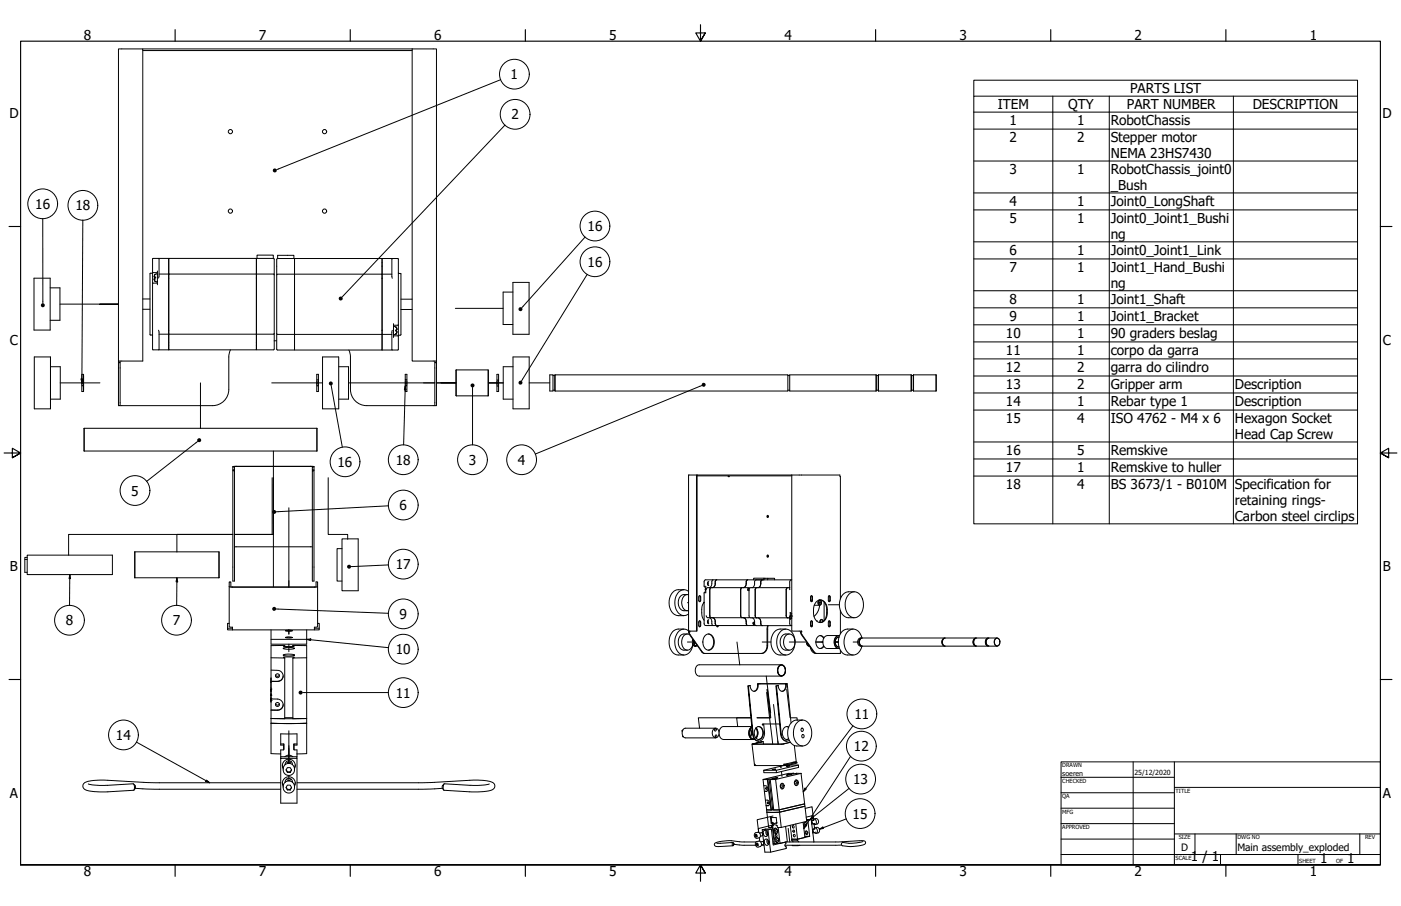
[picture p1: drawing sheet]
<svg xmlns="http://www.w3.org/2000/svg" width="864mm" height="559mm" viewBox="0 0 864 559" stroke-linecap="round" stroke-linejoin="round" font-family="sans-serif">
<!-- layer: Tweak Trail (ANSI) -->
<g fill="none" stroke="#000" stroke-width=".62">
<path d="M37 188h36h-12M281 190h29M37 236h25M124 236v28M168 236h31M215 236h53M272 236h9h-12h12M301 236h9M326 236h13M169 278v46M168 295v35h-23h24v-35M169 298v64"/>
<path d="M202 295v35h12v3M178 313v49v-4M109 340v-10h35h-102v12M424 372h.1M434 372h.1M511 373h6M178 388v3M178 397v5M424 396h4M454 396l2 14M470 396h5M487 396h10"/>
<path d="M507 396h-4h4M515 396h2M526 396h3M472 417l3 23M473 427l3 32M473 425l2 18h-8h8l-2-18M477 435l3 24-1-2M485 425l2 18h4v1M178 451v20M178 460v7M455 448l-1-5h9h-33l1 6M178 461v10"/>
<path d="M178 469v2M178 478v4M481 472v1M482 476v3M496 499l5-1 1 8-1-3-4 1M468 517v2M477 503l-10 3 1 7-1-2 11-2M478 508h-2l1 10M486 511l1 8M502 508v3"/>
</g>
<!-- layer: Visible (ANSI) -->
<g fill="none" stroke="#000" stroke-width=".62">
<path d="M73 30h15v193h-15zM88 30h181v193h-15v-193M88 31h166M94 160v56h10v-12M94 160l10-1v13M98 159v1M98 160v12M158 159v-2h10v2M171 160v55v1h11v-10h-11M171 159h11v3M171 159v-2h10v2M242 160v12"/>
<path d="M245 159h-9v13M245 160v56h-9v-12M21 172h10v32h-10zM31 178h6v20h-6M94 168l-2 1v37l2 1M94 168h.1M94 168h3M95 172l1 2M95 172v1M95 173l1 1M95 169v1M96 171h.1"/>
<path d="M96 171l-1 1M96 169l-1 1 1 1M96 169h.1M96 169h1M97 173v1h-1M97 175h-3M97 167v9M98 169h6v-10h54v10h-54v3M104 172v32M158 169v35zM169 170v-1h-11v-10h11v1v55v1h-11v-3M171 170v-1h11v3"/>
<path d="M182 162v-3h54v10h6M182 172v-3h54v3M182 162v7zM182 172v34zM236 172v32M246 168l1 1v38M316 174h10v32h-10zM88 184h4M88 191h4M243 200v8M247 191h7M247 185h7"/>
<path d="M316 180h-6v20h6M98 204v12M98 206h6v10h54v-3M104 204v2h54v-2M142 216l-1 4v20a10 10 0 0 1-10 10h-57M158 204v2h11M158 206v7zM169 210h2M215 216l1 4v20a10 10 0 0 0 10 10h43v-27M236 204v2h-54v10h54v-10h6M242 204v12M243 206h1"/>
<path d="M243 202v-1l1 1M243 207h3M244 202h.1M244 206h.1M244 204h.1M244 204l1 1-1 1M244 202l1 1M244 203h1M244 205v1M245 203l-1 1M246 200l-3 1M247 207h-1"/>
<path d="M21 220h10v32h-10zM31 226h6v20h-6M50 234v4h1v-1v4v-9v4v-2M50 238v3h1M50 236h1M50 234h1M50 237h1M51 234v1zM51 237v1zM51 234v-3v10v-3M51 231h-1v3M73 224v26h1v-26"/>
<path d="M73 223v1h1v-1M195 237v1h1v-1M195 231h1v3h-1zM195 236h1M195 238v3h1v-3M195 237h1M195 234v3M196 234v3M199 220h10v32h-10zM209 226h6v20h-6M250 237v1h1v-1M250 231h1v3h-1z"/>
<path d="M250 236h1M250 238v3h1v-3M250 237h1M250 234v3M251 234v3M268 223v1h1M268 224v26M281 228h20v16M281 228v16M301 228v16M306 236v-2h1v2M306 238h1v3h-1z"/>
<path d="M306 234v-3h1v3M306 236v2M306 236h1M306 237h1M307 236v2M316 220h10v32h-10zM316 226h-6v20h6M339 231h2v10h-2zM341 232h1M342 231v10M342 231h144v10h-144M486 232h1"/>
<path d="M540 231v10M540 231h-53v10h53M540 232h1M542 231v10M542 231h20M562 231v10M562 232h1M563 231v10M563 231h14M577 231v10M281 244h20M341 241h1"/>
<path d="M486 241h1M540 241h1M542 241h20M562 241h1M563 241h14M52 278h.1M52 264v14M52 264h.1M52 278h143M52 264h143M195 264v14M195 264h.1"/>
<path d="M195 278h.1M144 290h1v68h-1zM144 288h48h2v2M144 290h.1M145 288h-1v2h1M193 290h1v68h-1zM193 288h-48v2M193 290h.1M194 288h-1v2h1M429 293v96M430 293h88v76M430 293v96h-6"/>
<path d="M430 293h-6v96M430 293h58M449 293v1h1l-1-1M488 293v96h6M473 318v1M145 337h48M211 338h-3v20h3M211 332h10v32h-10zM15 345h2M17 344h-2v9h2M17 342h52v12h-52zM83 340h52v16"/>
<path d="M83 340v16M83 356h52M135 356h.1M436 359v2M437 359l-1 1 1 1M440 358h-1a4 4 0 0 1-2 4M442 358h-1a3 3 0 0 1-2 4M442 358h-7h-1v4h1M442 358h19M461 358h-1a3 3 0 0 1-2 4M470 358h-1a3 3 0 0 1-2 4M471 357h-6v1"/>
<path d="M473 357h-2v1h-10M473 358v-1h4v1M473 342v2M488 358h-1v6M488 358h-22a2.6 2.6 0 0 0-1 3l-2 1M141 362h55M141 362v-3h1v3h1h51h1v-3h1v3M141 362v25h2v1M196 362v25h-2v1M422 364a7 7 0 0 0-7 1 9 9 0 0 0 2 15h5M424 367a5 5 0 0 0-6 3 5 5 0 0 0 2 6l4 1M424 365a5 5 0 0 0-5 0 5 5 0 0 0-3 5 8 8 0 0 0 6 10l2-1"/>
<path d="M424 367a5 5 0 0 0-4 3 5 5 0 0 0 1 5l1 1 2 1M431 368v-1l1 1-1 3v-1zM431 367l1 1-1 3M434 371a11 11 0 0 0 0 12M435 365l-1 1v19l1 1h7M435 363v1M435 362v4M435 380l1 1h26M438 362v2v16v1M457 362v2v16v1M457 362h5M457 362h-21l-1 2"/>
<path d="M461 363v1M462 363h-1v1h1M462 363a.7 .7 0 0 0-1 1 .7 .7 0 0 0 1 0M466 362v2v16v1M486 362l-1 2v16l1 1M486 362h1l-25 1v1v16l1 1h24M487 380v5l1 1M488 380h.1M488 378h-1v4h1M488 379a1.3 1.3 0 0 0-1 1 1.3 1.3 0 0 0 1 1M500 370h1M500 368h1l-1 3v-1z"/>
<path d="M500 367l1 3M501 370l-1 1M502 373h3a10 10 0 0 1-3 7M503 371a4 4 0 0 1 5 0 4 4 0 0 1 2 4 7 7 0 0 1-4 9 6 6 0 0 1-5-8l1-3zM505 370h.1M506 370a6 6 0 0 1 4 8 6 6 0 0 1-4 6M508 371v12M511 368v-1l1 1-1 3v-1zM511 367v1v3M518 377v14M523 366a5 5 0 0 1 6 0 5 5 0 0 1 3 5 8 8 0 0 1-5 10 9 9 0 0 1-4-14zM527 365a7 7 0 0 0-7 2 9 9 0 0 0 2 14h5"/>
<path d="M141 384h-1v3M143 387h-3v1h3M167 388v9h22v-9M167 394h22M175 400l3-1 4 1h-4zM176 398v1M176 393h4zM176 389h4zM181 398v1M194 387h3M196 384h1v4h-54M422 388a8 8 0 0 0-7 2 9 9 0 0 0 2 14h5"/>
<path d="M424 391a5 5 0 0 0-6 3 5 5 0 0 0 2 7h4M424 389a5 5 0 0 0-5 0 5 5 0 0 0-3 4 8 8 0 0 0 5 11 6 6 0 0 0 6-6M425 389v1M425 390l8 12 1 1M425 391a4 4 0 0 0-4 2 4 4 0 0 0-1 5 3 3 0 0 0 4 3 3 3 0 0 0 3-3M425 389v1h-1l1 1M427 397l1 1 1 1M427 395l1 1-1-1M427 395h.1M427 394h.1M427 394v1M427 397l1 1h2"/>
<path d="M427 395v1zM428 396v1zM428 396l-1 1 1-1v1a.9 .9 0 0 0 0 1 1 1 0 0 0 2 0M429 398h.1M431 383l1 1-1 3v-1zM431 383l1 1-1 3M435 392a4 4 0 0 1 4 0 4 4 0 0 1 1 4 4 4 0 0 1-1 4 4 4 0 0 1-4 0 6 6 0 0 1 0-8zM436 384h1M436 383v1M437 391a5 5 0 0 1 3 5 5 5 0 0 1-3 5M437 382l-1 1 1 2M437 381a3 3 0 0 1 2 4l1 1"/>
<path d="M439 381a3 3 0 0 1 2 4l1 1M442 386v1l1-1M442 386h24M443 386l-1 1M458 381a3 3 0 0 1 2 4l1 1M463 381a3 3 0 0 1 2 4l1 1h22M464 384v1M465 384a.6 .6 0 0 0-1 0 .7 .7 0 0 0 1 1M467 381a3 3 0 0 1 2 4l1 1M473 386v12a4 4 0 0 1-4 5M474 386l-1 12a5 5 0 0 1-3 5h-36l-9-12M481 389a5 5 0 0 1 6 0 5 5 0 0 1 3 5 8 8 0 0 1-6 10 9 9 0 0 1-3-14z"/>
<path d="M484 388a7 7 0 0 0-6 2 9 9 0 0 0 2 14h4M484 392a3 3 0 0 1 4-1 3 3 0 0 1 2 4 4 4 0 0 1-5 6 6 6 0 0 1-1-9zM486 381h1M487 391a5 5 0 0 0-6 3 5 5 0 0 0 2 7h4M494 390l8 12 1 1M494 389v1M494 389v1h-1l1 1 8 11 1 1M497 397l1 1 1 1-1-2M498 397h-1h1M498 398h1M499 399l1 3 3 1h15v-2M500 386h1"/>
<path d="M500 383h1l-1 4v-1zM500 383l1 3M501 386l-1 1M504 383h-1M506 392l2 2M506 383v1M507 383a1.2 1.2 0 0 0-1-1 1.2 1.2 0 0 0-1 2 1.1 1.1 0 0 1 1-2 .9 .9 0 0 1 1 1M508 398l-2 2M508 393a2.6 2.6 0 0 0-3-1 2.6 2.6 0 0 0-2 3 3 3 0 0 0 1 4 3 3 0 0 0 3 0h1M511 383l1 1-1 3v-1zM511 383v1v3M517 392h-7a4 4 0 0 0-3 4 4 4 0 0 0 3 4h7"/>
<path d="M517 393a3 3 0 0 0-2 3 3 3 0 0 0 2 3M517 392a4 4 0 0 0-3 4 4 4 0 0 0 3 4M523 390a5 5 0 0 1 5-1 5 5 0 0 1 3 5 2.5 2.5 0 0 0-2 2 2.5 2.5 0 0 0 2 2 5 5 0 0 1-5 6 5 5 0 0 1-5-6 10 10 0 0 1 2-8zM526 388a8 8 0 0 0-7 2 9 9 0 0 0 3 14h4M531 394a2.6 2.6 0 0 0 0 4M531 394a2.5 2.5 0 0 0-2 2 2.5 2.5 0 0 0 2 3M582 394a2.6 2.6 0 0 0 0 4M582 394h-50a2.7 2.7 0 0 0-2 2 2.7 2.7 0 0 0 2 3h50M582 394a2.6 2.6 0 0 0-1 2 2.6 2.6 0 0 0 1 3M601 394a2.6 2.6 0 0 0 0 4M602 398a2.5 2.5 0 0 1-2-2 2.5 2.5 0 0 1 2-2h-19a2.7 2.7 0 0 0-2 2 2.7 2.7 0 0 0 2 3h19M602 394a2.5 2.5 0 0 0-2 2 2.5 2.5 0 0 0 2 2"/>
<path d="M609 394a2.6 2.6 0 0 0 0 4M609 398a2.5 2.5 0 0 1-1-2 2.5 2.5 0 0 1 1-2h-7a2.7 2.7 0 0 0-2 2 2.7 2.7 0 0 0 2 3h7M609 394a2.5 2.5 0 0 0-2 2 2.5 2.5 0 0 0 2 2M614 394a2.4 2.4 0 0 1 3 2 2.4 2.4 0 0 1-2 2 2.6 2.6 0 0 1-2-1 2.6 2.6 0 0 1 1-3zM614 394a2.2 2.2 0 0 1 3 2 2.2 2.2 0 0 1-2 2 2.5 2.5 0 0 1-1-4zM615 394h-5a2.7 2.7 0 0 0-2 2 2.7 2.7 0 0 0 2 3h5M167 419v2M167 419h.1M167 406h9M167 413h4a3 3 0 0 1 4 4 3 3 0 0 1-4 3h-4h4a3 3 0 0 0 4-3M167 418v1M170 416l1 1 1-1"/>
<path d="M175 404l3-1 4 1-4 1zM176 406l-1-1h6v1M176 406v37h-9M181 406v37h8M189 406h-8M480 411a2.6 2.6 0 0 1 3 0 2.6 2.6 0 0 1 1 3 2.6 2.6 0 0 1-2 3 2.6 2.6 0 0 1-3-3zM480 411a2.8 2.8 0 0 1 4 1 2.8 2.8 0 0 1-1 4 2.2 2.2 0 0 1-2 0 2.2 2.2 0 0 1-2-2zM482 410h-51a4 4 0 0 0-2 4 4 4 0 0 0 2 3h51M167 421v3M167 425v1M167 426h.1M167 429v2"/>
<path d="M167 428h.1M167 431h.1M167 431v1M167 432h.1M167 427h.1M167 429h.1M167 424h.1M167 421h.1M167 425h.1M167 431h4a3 3 0 0 1 4 4 3 3 0 0 1-4 3h-4h4a3 3 0 0 0 4-3M167 426v2M167 428v1"/>
<path d="M167 432v1M170 434l1 1 1-1M462 423h-1M467 422a2.8 2.8 0 0 1 0 3 2.8 2.8 0 0 1-4 1l-1-3M467 422a4 4 0 0 1-2 4M469 422h-2M480 423h-2M480 423h-1M485 422a2.8 2.8 0 0 1-1 3 2.8 2.8 0 0 1-3 1l-1-3M485 422h.1M485 422h-18M485 422h-1a4 4 0 0 1-2 4"/>
<path d="M485 422l3 24M167 443h22M167 446h22M167 443v22h6M167 443v-45h9l-1 1h6v-1h8v45M173 459h2v3M175 460h-2v-7h10v7h-2M175 459v4h-2v4M176 443h5M181 459v4h2v4M183 459h-2v3M189 443v22h-6"/>
<path d="M420 450h1l-1 1M421 454h.1M441 449h-18a3 3 0 0 0-3 3 3 3 0 0 0 3 3h18M443 452a2.2 2.2 0 0 0-2-3 2.2 2.2 0 0 0-2 3 2.2 2.2 0 0 0 2 3 2.2 2.2 0 0 0 2-2M462 450l1 2-1 2M463 450v2v3M463 449v-1a4 4 0 0 0 2 8 4 4 0 0 1-4-3 4 4 0 0 1 2-4zM463 448h-17a4 4 0 0 0-3 4 4 4 0 0 0 3 4h18M463 449a4 4 0 0 0-1 4 4 4 0 0 0 3 3M464 459l1 12 1 1h18M464 459l6-2-6 2h19l4-1-5 1M466 449a4 4 0 0 1 0 6"/>
<path d="M466 449a5 5 0 0 1 0 6 5 5 0 0 0 0-6M466 449a3 3 0 0 1 4 0 3 3 0 0 1 1 3 2.8 2.8 0 0 1-2 4 2.8 2.8 0 0 1-3-1 5 5 0 0 1 0-6zM468 448a4 4 0 0 1 2 4 4 4 0 0 1-2 4M470 457l1 2M471 447v4a4 4 0 0 1-1 5 4 4 0 0 1-4 1l-1-2-1-2-3-30 3 30a4 4 0 0 0 4 4M481 447h-10h-1h1h-1M485 448l1 1M486 456h-1M486 448a4 4 0 0 0-4 3 4 4 0 0 0 1 4l1 1h2M487 457a4 4 0 0 1-5-4l-4-30 3 30a4 4 0 0 0 4 4M490 460l1 10-8 1 1 1M492 445a5 5 0 0 1 8 5 8 8 0 0 1-5 10 8 8 0 0 1-5-11z"/>
<path d="M495 444a7 7 0 0 0-7 2 9 9 0 0 0 2 14h5M173 467h10v1h-10zM173 468v27h10v-27M174 472l1 1M175 474a4 4 0 0 1 3-6 4 4 0 0 1 4 6M176 467a4 4 0 0 1 5 0M176 471v1a2.3 2.3 0 0 1 2-3 2.3 2.3 0 0 1 2 3v-1M176 475l1 1M177 470l1 1 2-1M177 473h2l1 2-1 1h-2l-1-1zM177 476h2M177 476h.1"/>
<path d="M179 476h.1M180 475l-1 1M182 472l-1 1M465 472h1M471 475h7M476 475l2-1zM483 472l-12 3v2h8M483 471l1 1M484 472h1M484 472h.1M485 478h3zM485 473l2-1z"/>
<path d="M485 472h-1M486 472h6v1l-13 4-1-2 14-3M489 470h2l-6 2M489 477h.1M489 477h-3l-16 4 3 18M489 477h-1h6M491 477h.1M491 470v1l-6 1M82 484l1 1v1M83 486l13 1h77M83 486v1M173 483h-77l-30-2a24 24 0 0 0-15 2 3 3 0 0 0 4 5h10l17-1a3 3 0 0 0 0-4l-18 1h-10"/>
<path d="M174 483l1 1M175 485a4 4 0 0 1 3-6 4 4 0 0 1 4 6M175 485a3 3 0 0 1 3-3 3 3 0 0 1 4 3M175 485a4 4 0 0 0 3 4 4 4 0 0 0 4-4M176 482a2.3 2.3 0 0 1 2-2 2.3 2.3 0 0 1 2 2M176 486l1 1M177 481h1h2M177 484h2l1 2-1 1h-2l-1-1zM177 487h2M177 487h.1M179 487h.1M180 486l-1 1"/>
<path d="M182 483l-1 1M183 483h77l30-2a24 24 0 0 1 15 2 3 3 0 0 1-4 5h-10l-17-1a3 3 0 0 1 0-4l18 1h10M273 486l-13 1h-77M274 484l-1 1v2M470 481h3M471 485h1a1.9 1.9 0 0 1 1 1 1.9 1.9 0 0 1-1 2h-1h2M472 493l1 1a1.9 1.9 0 0 1 1 1 1.9 1.9 0 0 1-1 2h-1h2M473 499l2 1M473 499v2M473 481h3h-1M473 481l2 19M473 481l3 18"/>
<path d="M474 481l2 18M475 481l2 19 3-1h-7M476 499l-1 1M476 480h3zM477 499h-1M478 481l16-4 2 19-16 3zM478 481h-3M480 499l16-3v1l-15 4zM481 483a1.5 1.5 0 0 1 2 2 1.5 1.5 0 0 1-1 1l-1-1zM482 483a2 2 0 0 1 0 4M490 481a1.5 1.5 0 0 1 2 2 1.5 1.5 0 0 1-2 1v-1zM491 481a2 2 0 0 1 0 4"/>
<path d="M452 520h-10M466 515l1 1h-1zM466 519h-18a9 9 0 0 0-8 2l1 1h1h10M466 515l1 1M466 515h.1M467 516h-1M468 514h1a1.1 1.1 0 0 1 1 0 1.1 1.1 0 0 1 0 2h-1M469 519h1a1 1 0 0 1 1 1 1 1 0 0 1-1 1h-1M470 512l1 14h4l10-3-1-1M470 514v1M470 515h.1M471 519h.1"/>
<path d="M471 520h.1M471 512a1.8 1.8 0 0 1 2 2 1.8 1.8 0 0 1-1 2l-1-1zM471 518a1.8 1.8 0 0 1 3 1 1.8 1.8 0 0 1-2 2l-1-1zM472 512v2l1 1M473 501h8M473 501l1 9h2M473 513v2M473 518v1l1 2M473 513v1M474 518v2M474 519h.1M475 508v-4h3l1 4h-1v1h1v1h3"/>
<path d="M475 508h1v1M475 504l1 3h1v2h-1M475 511l-2 1M476 509l1 11M476 509v1M476 510h.1M476 519h1M477 507l-2 1M477 511a1.6 1.6 0 0 1 2 1 1.6 1.6 0 0 1-1 2l-1-2zM478 516a1.6 1.6 0 0 1 2 2 1.6 1.6 0 0 1-1 2l-1-2zM478 511a1.9 1.9 0 0 0 1 3M479 516a2 2 0 0 0 0 4"/>
<path d="M479 507v1M481 501l15-4 1 10-15 3zM484 510l1 9-4 1-1-10M487 509l1 9M488 518h3l1 1h-4zM488 518h.1M488 519h1M491 508l1 10M492 519h.1M495 507l1 10-4 1h-4M496 516h3l-8 2M496 507v1l1 1"/>
<path d="M497 513v1l1 1M497 505h3l-2 1M497 508h.1M497 506h1l1 10M498 513v1M500 505l2 14M500 506l1 1-1 1h2M500 507v1M501 506a1.5 1.5 0 0 1 2 0 1.5 1.5 0 0 1 0 2l-1 1-1-1M501 512v1v1l2-1M501 512v1M501 512a1.6 1.6 0 0 1 3-1 1.5 1.5 0 0 1 0 2l-1 1h-1"/>
<path d="M502 505h1a1.8 1.8 0 0 1 2 1 1.8 1.8 0 0 1-1 2l-2 1M502 506h-2M502 511l1-1a1.9 1.9 0 0 1 2 2 1.9 1.9 0 0 1-1 2h-1M502 511l-1 1M532 519l-7 1h-5a1 1 0 0 0-1 1 1 1 0 0 0 0 1h7a9 9 0 0 0 8-2l-1-1-1-1-15 1h-33M452 520v1zM452 520l-1 1 1 1v-1M452 521h14M466 520h1v2zM467 521v1M467 521h-1M467 520v1"/>
<path d="M469 521h2M477 520h4M477 520h.1M485 522a1.1 1.1 0 0 1-1-1 1.1 1.1 0 0 1 0-1v-1l-7 2-2-10-5 1h3l2 14M488 521h4M493 521l-1 1M519 521h-35"/>
<circle cx="142" cy="81" r="1.3"/>
<circle cx="200" cy="81" r="1.3"/>
<circle cx="142" cy="130" r="1.3"/>
<circle cx="200" cy="130" r="1.3"/>
<circle cx="473" cy="319" r=".6"/>
<circle cx="473" cy="343" r=".6"/>
<circle cx="505" cy="372" r="1.4"/>
<circle cx="505" cy="372" r=".5"/>
<circle cx="506" cy="372" r="1.2"/>
<circle cx="465" cy="385" r=".6"/>
<circle cx="171" cy="417" r="1.2"/>
<circle cx="171" cy="435" r="1.2"/>
<circle cx="441" cy="450" r=".7"/>
<circle cx="441" cy="454" r=".7"/>
<circle cx="494" cy="450" r=".9"/>
<circle cx="495" cy="454" r=".9"/>
<circle cx="178" cy="475" r="4"/>
<circle cx="472" cy="486" r=".6"/>
<circle cx="474" cy="495" r=".6"/>
<circle cx="482" cy="485" r=".7"/>
<circle cx="490" cy="483" r=".7"/>
<circle cx="467" cy="515" r="1.9"/>
<circle cx="478" cy="515" r=".7"/>
<circle cx="479" cy="512" r=".7"/>
<circle cx="479" cy="518" r=".7"/>
<circle cx="489" cy="510" r=".7"/>
<circle cx="489" cy="513" r=".6"/>
<circle cx="490" cy="515" r=".7"/>
<circle cx="496" cy="508" r="1"/>
<circle cx="497" cy="514" r="1"/>
<circle cx="468" cy="521" r="1.9"/>
</g>
<g fill="#000">
<circle cx="95" cy="170" r=".3"/>
<circle cx="95" cy="172" r=".3"/>
<circle cx="95" cy="171" r=".3"/>
<circle cx="96" cy="173" r=".3"/>
<circle cx="244" cy="202" r=".3"/>
<circle cx="244" cy="206" r=".3"/>
<circle cx="245" cy="203" r=".3"/>
<circle cx="245" cy="205" r=".3"/>
<circle cx="488" cy="380" r=".3"/>
<circle cx="167" cy="432" r=".3"/>
<circle cx="167" cy="429" r=".3"/>
<circle cx="167" cy="431" r=".3"/>
<circle cx="167" cy="425" r=".3"/>
<circle cx="470" cy="514" r=".3"/>
<circle cx="474" cy="519" r=".3"/>
</g>
<!-- layer: Symbol (ANSI) -->
<g fill="none" stroke="#000" stroke-width=".62">
<path d="M309 49l-139 56M600 59v-10h237v10M649 59v264M684 59v264M760 59v264M837 59h-237v10M837 59v264h-237v-254M311 77l-100 106M600 69h237M600 80h237M600 99h237M600 119h237"/>
<path d="M26 135v52M51 136l-1 100M600 129h237M361 146l-39 44M600 149h237M600 160h237M362 169l-40 66M600 179h237M600 190h237M600 200h237M600 211h237M50 234h1l-1 2z"/>
<path d="M204 238l7 38M250 238v2h-1zM250 238l-1 36M291 239v35M433 238l-103 42M600 221h237M600 232h237M600 242h237M600 253h237M122 272l-32 25M600 273h237M600 283h237"/>
<path d="M600 294h237M239 312l-69 4M258 311a9 9 0 0 0-14-8 9 9 0 0 0-1 16 9 9 0 0 0 15-6v-1M43 354v3zM43 354v19M109 356l1 3h-1zM109 356v17M239 348l-23 1M170 376l69 2M189 394h3l-1 1zM189 394l51 5M187 427h52"/>
<path d="M84 458l45 25M526 448l-31 40M524 466l-24 38M127 481l2 2-2-1zM496 486l1 1-2 1zM523 486l-24 20M496 509h1l-2 2zM499 506l-4 5M501 504v1l-2 1zM505 511l2-1 1 1zM522 505l-17 6"/>
<circle cx="317" cy="46" r="9"/>
<circle cx="318" cy="71" r="9"/>
<circle cx="26" cy="126" r="9"/>
<circle cx="51" cy="127" r="9"/>
<circle cx="367" cy="139" r="9"/>
<circle cx="367" cy="161" r="9"/>
<circle cx="213" cy="285" r="9"/>
<circle cx="249" cy="284" r="9"/>
<circle cx="291" cy="284" r="9"/>
<circle cx="322" cy="284" r="9"/>
<circle cx="83" cy="303" r="9"/>
<circle cx="249" cy="348" r="9"/>
<circle cx="249" cy="379" r="9"/>
<circle cx="43" cy="383" r="9"/>
<circle cx="109" cy="383" r="9"/>
<circle cx="249" cy="400" r="9"/>
<circle cx="249" cy="427" r="9"/>
<circle cx="76" cy="453" r="9"/>
<circle cx="531" cy="440" r="9"/>
<circle cx="531" cy="460" r="9"/>
<circle cx="531" cy="481" r="9"/>
<circle cx="530" cy="502" r="9"/>
</g>
<!-- layer: Border (ANSI) -->
<g fill="none" stroke="#000" stroke-width=".7">
<path d="M108 18v7M216 18v7M324 18v7M432 15v10l-3-5h6l-3 5 3-5M540 18v7M648 18v7M756 18v7M6 140h7M851 140h7M3 279h10l-5-3v6l5-3-5 3M861 279h-10l5-3v6l-5-3 5 3M6 419h7"/>
<path d="M851 419h7M13 533v-508h838v508h-838h838M108 533v8M216 533v8M324 533v8M435 538l-3-5 3 5h-6l3-5v11M540 533v8M648 533v8M756 533v8"/>
</g>
<!-- layer: Title (ANSI) -->
<g fill="none" stroke="#000" stroke-width=".62">
<path d="M654 470h197v63h-197zM654 479h70M698 470v63M724 470v63M654 489h70M654 498h70M724 486h127M654 508h70M654 518h70M724 514h127M737 514v13M762 514v13"/>
<path d="M838 514v13M654 527h197M752 527v6M800 527v6"/>
</g>
<!-- layer: Symbol (ANSI) -->
<g fill="#000">
<path d="M50 234h1l-1 2z" fill-rule="evenodd"/>
<path d="M250 238v2h-1z" fill-rule="evenodd"/>
<path d="M43 354v3z" fill-rule="evenodd"/>
<path d="M109 356l1 3h-1z" fill-rule="evenodd"/>
<path d="M189 394h3l-1 1z" fill-rule="evenodd"/>
<path d="M127 481l2 2-2-1z" fill-rule="evenodd"/>
<path d="M496 486l1 1-2 1z" fill-rule="evenodd"/>
<path d="M496 509h1l-2 2z" fill-rule="evenodd"/>
<path d="M501 504v1l-2 1z" fill-rule="evenodd"/>
<path d="M505 511l2-1 1 1z" fill-rule="evenodd"/>
<circle cx="169" cy="105" r="1.3"/>
<circle cx="26" cy="188" r="1.3"/>
<circle cx="210" cy="184" r="1.3"/>
<circle cx="321" cy="191" r="1.3"/>
<circle cx="204" cy="237" r="1.3"/>
<circle cx="291" cy="238" r="1.2"/>
<circle cx="321" cy="236" r="1.2"/>
<circle cx="434" cy="237" r="1.2"/>
<circle cx="123" cy="271" r="1.3"/>
<circle cx="169" cy="316" r="1.2"/>
<circle cx="215" cy="350" r="1.2"/>
<circle cx="169" cy="376" r="1.2"/>
<circle cx="185" cy="427" r="1.3"/>
</g>
<g font-size="8.4">
<text x="52" y="24">8</text>
<text x="160" y="24">7</text>
<text x="268" y="24">6</text>
<text x="376" y="24">5</text>
<text x="483" y="24">4</text>
<text x="591" y="24">3</text>
<text x="699" y="24">2</text>
<text x="807" y="24">1</text>
<text x="315" y="49">1</text>
<text x="697" y="57">PARTS LIST</text>
<text x="615" y="67">ITEM</text>
<text x="658" y="67">QTY</text>
<text x="695" y="67">PART NUMBER</text>
<text x="772" y="67">DESCRIPTION</text>
<text x="6" y="73">D</text>
<text x="315" y="74">2</text>
<text x="622" y="77">1</text>
<text x="664" y="77">1</text>
<text x="685" y="77">RobotChassis</text>
<text x="852" y="73">D</text>
<text x="622" y="88">2</text>
<text x="664" y="88">2</text>
<text x="685" y="88">Stepper motor</text>
<text x="685" y="98">NEMA 23HS7430</text>
<text x="622" y="107">3</text>
<text x="664" y="107">1</text>
<text x="685" y="107">RobotChassis_joint0</text>
<text x="685" y="117">_Bush</text>
<text x="22" y="129">16</text>
<text x="47" y="130">18</text>
<text x="622" y="127">4</text>
<text x="664" y="127">1</text>
<text x="685" y="127">Joint0_LongShaft</text>
<text x="622" y="137">5</text>
<text x="664" y="137">1</text>
<text x="685" y="138">Joint0_Joint1_Bushi</text>
<text x="362" y="142">16</text>
<text x="685" y="147">ng</text>
<text x="622" y="157">6</text>
<text x="664" y="157">1</text>
<text x="685" y="157">Joint0_Joint1_Link</text>
<text x="362" y="165">16</text>
<text x="622" y="168">7</text>
<text x="664" y="168">1</text>
<text x="685" y="168">Joint1_Hand_Bushi</text>
<text x="685" y="178">ng</text>
<text x="622" y="187">8</text>
<text x="664" y="187">1</text>
<text x="685" y="187">Joint1_Shaft</text>
<text x="622" y="198">9</text>
<text x="664" y="198">1</text>
<text x="685" y="198">Joint1_Bracket</text>
<text x="620" y="208">10</text>
<text x="664" y="208">1</text>
<text x="685" y="208">90 graders beslag</text>
<text x="6" y="213">C</text>
<text x="852" y="213">C</text>
<text x="620" y="219">11</text>
<text x="664" y="219">1</text>
<text x="685" y="219">corpo da garra</text>
<text x="620" y="229">12</text>
<text x="664" y="229">2</text>
<text x="685" y="229">garra do cilindro</text>
<text x="620" y="240">13</text>
<text x="664" y="240">2</text>
<text x="685" y="240">Gripper arm</text>
<text x="761" y="240">Description</text>
<text x="620" y="250">14</text>
<text x="664" y="250">1</text>
<text x="685" y="251">Rebar type 1</text>
<text x="761" y="250">Description</text>
<text x="620" y="261">15</text>
<text x="664" y="261">4</text>
<text x="685" y="261">ISO 4762 - M4 x 6</text>
<text x="761" y="261">Hexagon Socket</text>
<text x="761" y="271">Head Cap Screw</text>
<text x="620" y="281">16</text>
<text x="664" y="281">5</text>
<text x="685" y="281">Remskive</text>
<text x="208" y="288">16</text>
<text x="244" y="287">18</text>
<text x="289" y="287">3</text>
<text x="319" y="287">4</text>
<text x="620" y="291">17</text>
<text x="664" y="291">1</text>
<text x="685" y="291">Remskive to huller</text>
<text x="81" y="306">5</text>
<text x="620" y="302">18</text>
<text x="664" y="302">4</text>
<text x="685" y="302">BS 3673/1 - B010M</text>
<text x="761" y="302">Specification for</text>
<text x="761" y="312">retaining rings-</text>
<text x="246" y="315">6</text>
<text x="761" y="321">Carbon steel circlips</text>
<text x="6" y="352">B</text>
<text x="244" y="351">17</text>
<text x="852" y="352">B</text>
<text x="246" y="382">9</text>
<text x="41" y="386">8</text>
<text x="106" y="386">7</text>
<text x="244" y="403">10</text>
<text x="244" y="430">11</text>
<text x="527" y="443">11</text>
<text x="72" y="456">14</text>
<text x="526" y="463">12</text>
<text x="526" y="484">13</text>
<text x="6" y="492">A</text>
<text x="852" y="492">A</text>
<text x="526" y="505">15</text>
<text x="734" y="531">1 / 1</text>
<text x="814" y="533">1</text>
<text x="830" y="533">1</text>
<text x="52" y="541">8</text>
<text x="160" y="541">7</text>
<text x="268" y="541">6</text>
<text x="376" y="541">5</text>
<text x="483" y="541">4</text>
<text x="591" y="541">3</text>
<text x="699" y="541">2</text>
<text x="807" y="541">1</text>
</g>
<g font-size="6.3">
<text x="728" y="525">D</text>
<text x="763" y="525">Main assembly_exploded</text>
</g>
<g font-size="4.3">
<text x="655" y="479">soeren</text>
<text x="699" y="478">25/12/2020</text>
</g>
<g font-size="3.5">
<text x="655" y="473">DRAWN</text>
<text x="655" y="483">CHECKED</text>
<text x="725" y="489">TITLE</text>
<text x="655" y="492">QA</text>
<text x="655" y="502">MFG</text>
<text x="655" y="511">APPROVED</text>
<text x="727" y="518">SIZE</text>
<text x="763" y="518">DWG NO</text>
<text x="841" y="518">REV</text>
<text x="725" y="530">SCALE</text>
<text x="801" y="533">SHEET</text>
<text x="824" y="533">OF</text>
</g>
</svg>
